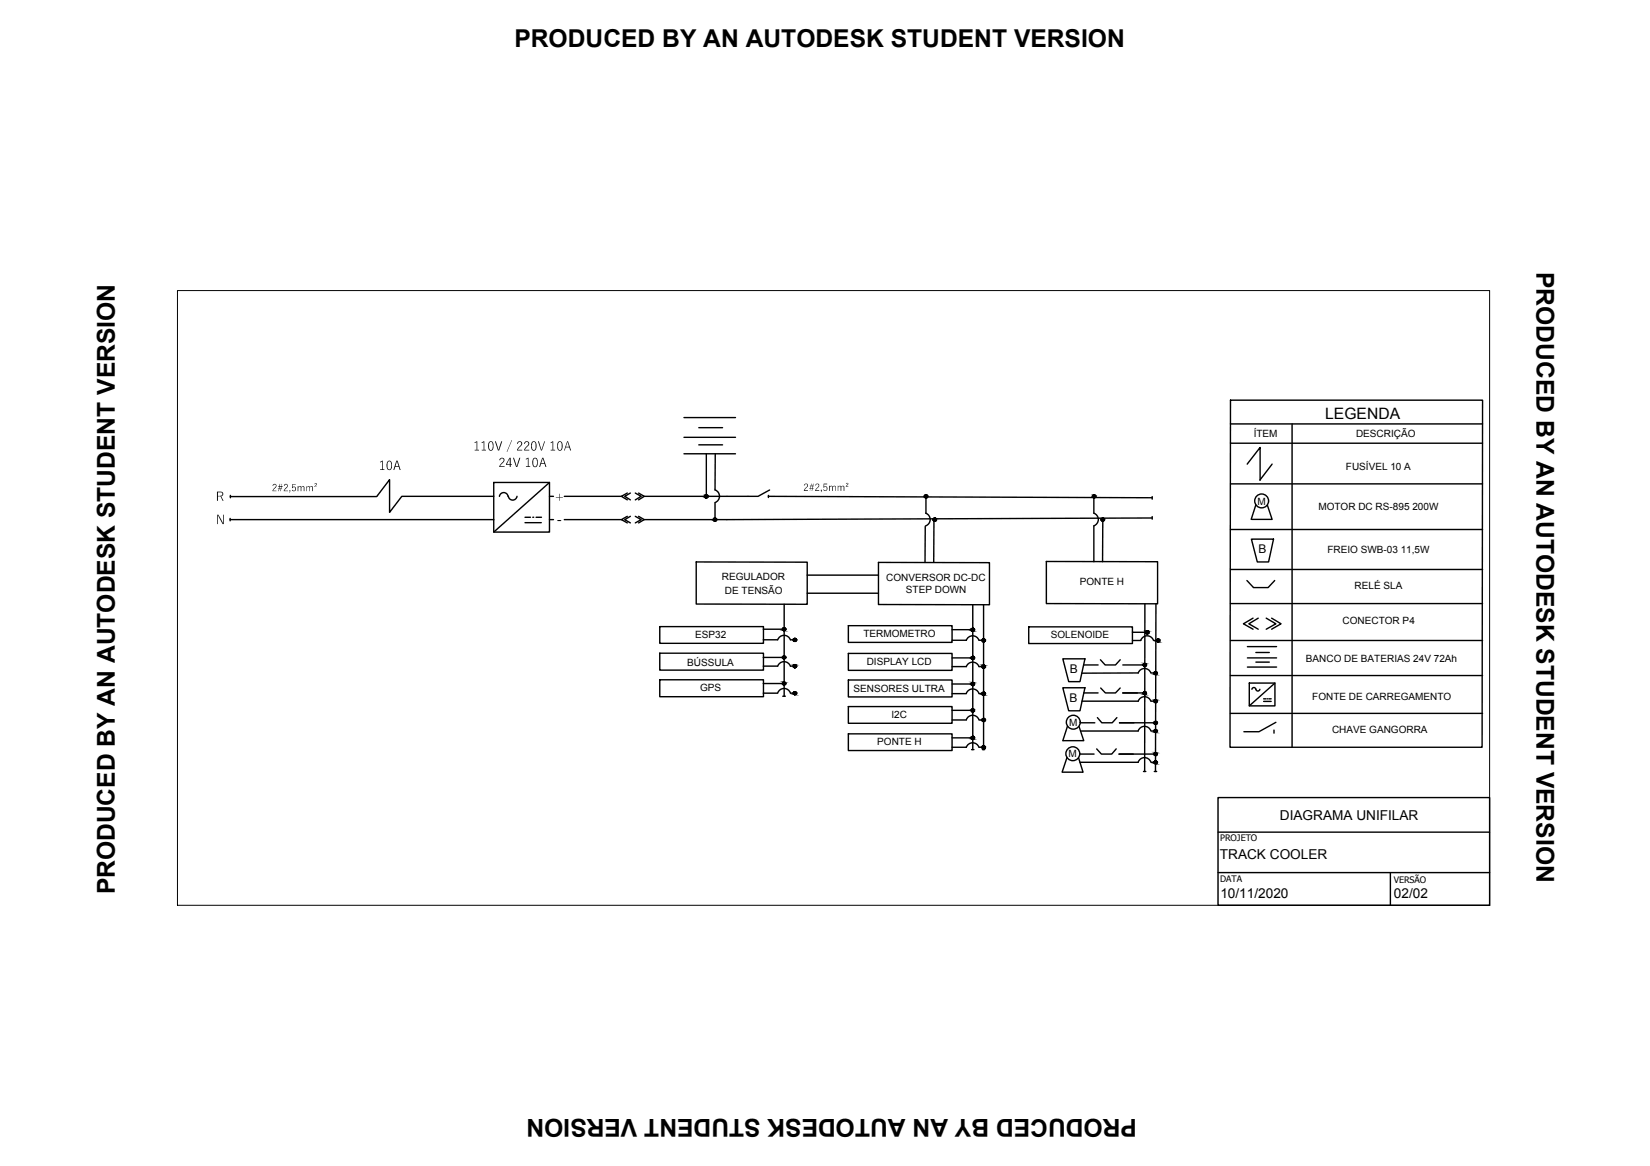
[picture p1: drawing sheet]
<svg xmlns="http://www.w3.org/2000/svg" width="297mm" height="210mm" viewBox="0 0 297 210" stroke-linecap="round" stroke-linejoin="round" font-family="sans-serif">
<!-- layer: 0 -->
<g fill="none" stroke="#000" stroke-width=".25">
<path d="M123.1 75.2h9.3M123.1 78.7h9.3M125.8 77h4.3M221.5 72h45.4l-.1 62.5h-45.4zM221.5 79.8h45.4M221.5 76.3h45.4M232.6 76.3v58.2M41.4 93.5h47.5M41.4 93.3v.5M41.5 89.4h26.3M41.5 89.2v.4M67.8 89.4l2.3-3.1v5.9l2.2-2.8h16.6"/>
<path d="M88.9 86.9h10v8.9h-10zM89.9 89.4a.78 .78 0 0 1 .8-.7 .78 .78 0 0 1 .8 .7M91.5 89.3a.78 .78 0 0 0 .8 .7 .78 .78 0 0 0 .8-.7M94.5 94.1h2.9M94.5 93.1h1M95.9 93.1h.2M96.5 93.1h1M98.9 93.5h.7M98.9 89.4h.7M98.9 86.9l-10 8.9M101.6 93.5h10.3M101.6 89.4h10.3"/>
<path d="M112.9 88.8l-1 .6 1 .6M112.9 92.9l-1 .6 1 .6M113.5 88.8l-1 .6 1 .6M113.5 92.9l-1 .6 1 .6M114.4 88.8l1 .6-1 .6M114.4 92.9l1 .6-1 .6M115 88.8l1 .6-1 .6M115 92.9l1 .6-1 .6M123.1 81.7h9.3M125.8 80.1h4.3M127.2 81.7v7.7M128.7 90.5v3"/>
<path d="M128.8 81.7l-.1 6.5a1.21 1.21 0 0 1 .8 1.1 1.21 1.21 0 0 1-.8 1.2M138.3 89.2v.4M138.3 89.4l69.1 .2M138.5 88.2l-2 1.2h-20.5M166.6 94.7l-.1 6.5M166.6 92.4a1.21 1.21 0 0 1 .9 1.1 1.21 1.21 0 0 1-.9 1.2M166.7 89.4v3M168.1 93.6v7.6M196.9 89.4v3a1.21 1.21 0 0 1 .8 1.1 1.21 1.21 0 0 1-.8 1.2M196.9 94.7v6.4M198.5 93.5v7.6M207.4 93.2l-91.4 .3"/>
<path d="M207.4 89.4v.5M207.4 93v.5M221.5 87.1h45.4M221.5 95.3h45.4M224.5 83.6l2.4-3.1v5.9l2.1-2.8M225.3 97.1h4l-.9 4.1h-2.1zM226.1 90.9l-.9 2.6M228.2 91l.8 2.5h-3.7M118.8 112.8h18.6v3h-18.6zM118.8 117.6h18.6v3h-18.6zM125.3 101.2h20v7.6l-20-.1zM137.4 113.3h3.8"/>
<path d="M137.4 118.3h3.8M137.4 115.2h2.6M137.4 119.9h2.6M140 115.2a1.21 1.21 0 0 1 1.1-.8 1.21 1.21 0 0 1 1.2 .8M140 119.9a1.21 1.21 0 0 1 1.1-.8 1.21 1.21 0 0 1 1.2 .8M141.2 108.8v16.5M142.3 115.2h.8M142.3 119.9h.8M145.3 106.8h12.8M145.3 103.5h12.8M152.7 117.6h18.7v3.1h-18.7zM152.7 112.6h18.7v3h-18.7z"/>
<path d="M158.1 101.2l20 .1v7.6l-20-.1zM171.4 113.4h3.7M171.4 118.4h3.7M171.4 115.3h2.6M175.1 108.9v26M177.1 115.3h-.9a1.21 1.21 0 0 0-1.1-.8 1.21 1.21 0 0 0-1.1 .8M177.1 108.9v26M185.2 112.8h18.7v3.1h-18.7zM188.4 101.1h20v7.6h-20zM191.3 118.6h4l-.9 4.1h-2zM195.1 119.7h2.6M198.1 118.8l.9 .9h1.8l.9-.9"/>
<path d="M202.1 119.7h4M203.9 115.3h1.5M203.9 113.8h2.6M205.4 115.3a1.21 1.21 0 0 1 1.1-.8 1.21 1.21 0 0 1 1.1 .8M206.1 108.7v30.2M207.7 115.3h.8M208.1 108.7l-.1 30.2M221.5 102.5h45.4M221.5 108.7h45.4M221.5 115.3h45.4M224.5 104.5l1.2 1.3h2.6l1.2-1.3M224.6 118.4h5.2"/>
<path d="M224.6 116.4h5.2M225.6 111.3l-1.8 1 1.8 1M226.1 119.2h2.4M226.1 117.5h2.4M226.5 111.3l-1.7 1 1.7 1M228 111.3l1.7 1-1.7 1M228.9 111.3l1.7 1-1.7 1M118.8 122.4h18.6v3h-18.6zM137.4 123h3.8M137.4 124.8h2.6M140 124.7a1.21 1.21 0 0 1 1.1-.8 1.21 1.21 0 0 1 1.2 .8M140.9 125.3h.5"/>
<path d="M142.3 124.8h.8M152.7 122.4h18.7v3.1h-18.7zM152.7 127.2h18.7v3h-18.7zM152.7 132.1h18.7v3h-18.7zM171.4 123.1h3.7M171.4 120h2.6M171.4 124.9h2.6M171.4 127.9h3.7M171.4 129.6h2.6M171.4 132.8h3.7M171.4 134.5h2.6M174 124.8a1.21 1.21 0 0 1 1.1-.8 1.21 1.21 0 0 1 1.1 .8"/>
<path d="M174 129.6a1.21 1.21 0 0 1 1.1-.8 1.21 1.21 0 0 1 1.1 .8M174.9 134.9h.4M176.3 124.9h.8M176.3 129.6h.8M176.9 134.9h.4M177.1 120h-.9a1.21 1.21 0 0 0-1.1-.8 1.21 1.21 0 0 0-1.1 .8M177.1 134.5h-.9a1.21 1.21 0 0 0-1.1-.8 1.21 1.21 0 0 0-1.1 .8M191.3 123.8h4l-.9 4.2h-2zM192.1 136.3l-.9 2.7M192.2 130.7l-.9 2.6M194.2 136.4l.8 2.6h-3.7M194.3 130.8l.8 2.5h-3.7"/>
<path d="M194.4 135.7h2.6M194.4 137.2h10.5M194.5 130.1h2.6M194.5 131.6h10.4M194.8 126.2h10.1a1.21 1.21 0 0 1 1.1-.8 1.21 1.21 0 0 1 1.2 .8M195.1 124.7h2.6M197.4 134.8l.9 .9h1.8l.8-.9M197.6 129.2l.8 .9h1.8l.9-.9M198.1 123.9l.9 .8h1.8l.9-.8M201.5 135.7h6.4M201.5 130.1h6.3M202.1 124.7h4"/>
<path d="M204.9 131.6a1.21 1.21 0 0 1 1.1-.8 1.21 1.21 0 0 1 1.2 .8M204.9 137.2a1.21 1.21 0 0 1 1.1-.8 1.21 1.21 0 0 1 1.2 .8M205.9 138.9h.4M207.2 121.1a1.21 1.21 0 0 0-1.2-.8 1.21 1.21 0 0 0-1.1 .8l-10.1 .1M207.2 121.1h.8M207.2 126.2h.8M207.2 131.6h.8M207.2 137.2h.8M207.8 138.9h.4M221.5 121.6h45.4M221.5 128.4h45.4M224.6 120.1h5.2"/>
<path d="M224.9 123h4.6v4.1h-4.6zM225.4 124.1a.36 .36 0 0 1 .3-.3 .36 .36 0 0 1 .4 .3M226.1 124.1a.36 .36 0 0 0 .3 .3 .36 .36 0 0 0 .4-.3M227.5 126.3h1.3M227.5 125.8h.4M228.1 125.8h.1M228.4 125.8h.4M229.3 131.4v.6M229.5 123l-4.6 4.1M229.7 130l-3.1 1.7h-2.7M219.3 143.6h48.9v19.4h-48.9zM219.3 149.8h48.9"/>
<path d="M219.3 157.1h48.9M250.3 157.1v5.9"/>
<circle cx="227.1" cy="90.2" r="1.25"/>
<circle cx="193.1" cy="135.7" r="1.25"/>
<circle cx="193.2" cy="130" r="1.25"/>
</g>
<g fill="#000">
<path d="M85.4 79.6l.5-.2v1.6h.3v.1h-.7v-.1h.3v-1.4l-.3 .2zM86.7 79.6l.5-.2v1.6h.3v.1h-.8v-.1h.4v-1.4l-.4 .2zM89.1 79.4h.2l.4 1.6 .5-1.6h.2l-.5 1.7h-.3zM92.1 79.2l-.9 2.2zM93.2 79.6l.2-.2h.4l.2 .2-.1 .6-.7 .8h.8v.1h-.9l.1-.5 .6-.5a.33 .33 0 0 0-.2-.5 .33 .33 0 0 0-.4 .3h-.1zM94.4 79.6l.2-.2h.4l.2 .2v.6l-.7 .8h.8v.1h-1l.1-.3 .7-.8a.31 .31 0 0 0-.1-.4 .31 .31 0 0 0-.4 .1l-.1 .2h-.2zM96.8 79.4h.2l.5 1.6 .5-1.6h.1l-.5 1.7h-.2zM99.1 79.6l.5-.2v1.6h.3v.1h-.8v-.1h.4v-1.4l-.4 .2zM39.1 92.7h.2l.8 1.5 .1-1.5h.1v1.6h-.2l-.8-1.5-.1 1.5h-.1zM49.1 87.2h.5a.46 .46 0 0 1 .2 .4 .46 .46 0 0 1-.4 .4l-.2 .3 .6 .1h-.7l.4-.7a.27 .27 0 0 0 .2-.3 .27 .27 0 0 0-.3-.2 .27 .27 0 0 0-.2 .3l-.1-.1zM51.2 87.2h.1a.39 .39 0 0 1 .5 .2 .39 .39 0 0 1-.3 .5l-.3 .4 .6 .1h-.7l.1-.3 .4-.4a.25 .25 0 0 0 0-.5 .25 .25 0 0 0-.4 .3l-.1-.1zM52.1 88.3h.2l-.1 .4z"/>
<path d="M52.6 87.2h.6h-.5v.5l.2-.1h.2l.2 .6-.4 .3-.3-.1v-.2l.1 .1a.27 .27 0 0 0 .4-.1 .27 .27 0 0 0 0-.4 .27 .27 0 0 0-.4 0l-.1 .1zM53.6 87.5l.1 .2a.27 .27 0 0 1 .3-.2 .27 .27 0 0 1 .3 .2 .28 .28 0 0 1 .3-.2 .28 .28 0 0 1 .2 .2v.7h-.1v-.6a.22 .22 0 0 0-.2-.2 .22 .22 0 0 0-.2 .2v.6h-.2v-.8l-.4 .1v.7h-.1zM55.1 87.5l.1 .2a.28 .28 0 0 1 .3-.2 .28 .28 0 0 1 .3 .2l.1-.1a.25 .25 0 0 1 .3-.1 .25 .25 0 0 1 .1 .2v.7h-.1v-.8l-.4 .1-.1 .7v-.6a.24 .24 0 0 0-.2-.2 .24 .24 0 0 0-.3 .2l-.1 .6zM56.6 87.1h.1a.22 .22 0 0 1 .4 0 .22 .22 0 0 1-.3 .3l-.1 .2 .4 .1h-.5l.2-.4a.14 .14 0 0 0 .2-.1 .14 .14 0 0 0-.1-.2 .14 .14 0 0 0-.2 .2zM68.4 83.1l.5-.2v1.6h.3v.1h-.8v-.1h.4v-1.4l-.3 .2zM89.9 82.6l.4-.2a.49 .49 0 0 1 .5 .4 .49 .49 0 0 1-.3 .6l-.5 .5h.8v.2h-.9l.2-.5 .5-.6a.32 .32 0 0 0-.2-.5 .32 .32 0 0 0-.4 .4l-.1-.1zM92.4 82.4h.1l.5 1.5 .5-1.5h.2l-.6 1.7h-.2zM94.7 82.6l.5-.2v1.5h.2v.2h-.7v-.2h.3v-1.3l-.3 .1zM100.1 89.5h.6v-.6v.6l.6 .1h-.6v.6v-.6zM144.8 87.2l.3-.1a.4 .4 0 0 1 .3 .3 .4 .4 0 0 1-.3 .5l-.2 .4h.5v.1h-.7l.1-.3 .4-.5a.25 .25 0 0 0 0-.4 .25 .25 0 0 0-.3 .2h-.2zM146.8 87.2l.3-.1a.4 .4 0 0 1 .4 .3 .4 .4 0 0 1-.4 .5l-.2 .4h.6v.1h-.7l.1-.4 .3-.3a.27 .27 0 0 0 .1-.5 .27 .27 0 0 0-.4 .2h-.1zM147.8 88.2h.1v.4z"/>
<path d="M148.3 87.1h.6v.1h-.5v.5a.39 .39 0 0 1 .5 .1 .39 .39 0 0 1-.1 .5 .39 .39 0 0 1-.6-.1l.1-.1a.3 .3 0 0 0 .5 .1 .3 .3 0 0 0-.1-.5l-.2-.1-.3 .2zM149.3 87.4h.1v.2a.31 .31 0 0 1 .3-.2 .31 .31 0 0 1 .2 .2 .26 .26 0 0 1 .3-.2 .26 .26 0 0 1 .2 .3v.7v-.7a.21 .21 0 0 0-.3-.2 .21 .21 0 0 0-.2 .2v.7h-.1v-.7a.21 .21 0 0 0-.2-.2 .21 .21 0 0 0-.2 .2v.7h-.1zM150.8 87.4l.1 .2a.28 .28 0 0 1 .3-.2 .28 .28 0 0 1 .3 .2v-.1a.26 .26 0 0 1 .3-.1 .26 .26 0 0 1 .2 .3v.7h-.1v-.7a.21 .21 0 0 0-.2-.2 .21 .21 0 0 0-.2 .2v.7h-.2v-.7a.21 .21 0 0 0-.2-.2 .21 .21 0 0 0-.2 .2l-.1 .7zM152.3 86.9a.25 .25 0 0 1 .4 .2 .25 .25 0 0 1-.2 .3l-.1 .1 .3 .1h-.4l.1-.2a.2 .2 0 0 0 .2-.2 .2 .2 0 0 0-.1-.2l-.2 .1z"/>
<path d="M88 79.6l.2-.1a.66 .66 0 0 1 .6 .3 .66 .66 0 0 1 0 .7v.4l-.2 .2h-.5l-.2-.6zM88.2 79.6l-.2 .3 .1 .8a.32 .32 0 0 0 .4 .3 .32 .32 0 0 0 .2-.5v-.5a.34 .34 0 0 0-.1-.4 .34 .34 0 0 0-.4 0z"/>
<path d="M95.7 79.7l.2-.3h.4l.2 .4v1l-.3 .3h-.3l-.2-.3zM96 79.6l-.2 .2v.9a.34 .34 0 0 0 .4 .3 .34 .34 0 0 0 .2-.5v-.6a.31 .31 0 0 0-.4-.3z"/>
<path d="M100.5 79.5l.5-.1 .2 .2 .1 .4-.1 .8a.48 .48 0 0 1-.6 .3 .48 .48 0 0 1-.3-.7v-.5zM100.7 79.6l-.3 .4 .1 .6a.3 .3 0 0 0 .3 .4 .3 .3 0 0 0 .3-.3v-.7a.38 .38 0 0 0-.4-.4z"/>
<path d="M102.1 79.4h.2l.5 1.7h-.2l-.1-.6h-.7l-.1 .6h-.2zM102.1 79.6l-.2 .8h.5z"/>
<path d="M39.1 88.5h.7a.42 .42 0 0 1 .4 .4 .42 .42 0 0 1-.4 .5l.4 .8h-.1l-.4-.8h-.5v.8h-.1zM39.2 88.6v.7h.5a.33 .33 0 0 0 .3-.4 .33 .33 0 0 0-.4-.3z"/>
<path d="M50.4 87.1v.4h.3l.1-.4-.1 .4h.2v.1h-.2l-.1 .4h.2h-.2l-.1 .4v-.4h-.2l-.2 .4 .1-.4h-.2h.2l.1-.4h-.2v-.1h.2zM50.4 87.6l-.1 .4h.2l.1-.4z"/>
<path d="M69.7 83.1l.5-.2 .3 .3 .1 1-.2 .3-.3 .2-.2-.1-.3-.4v-.6zM69.9 83.1l-.1 .3v.8a.32 .32 0 0 0 .4 .3 .32 .32 0 0 0 .2-.4v-.7a.33 .33 0 0 0-.5-.3z"/>
<path d="M71.4 82.9h.2l.5 1.7h-.1l-.2-.5h-.7l-.1 .5h-.2zM71.4 83l-.2 .9h.5z"/>
<path d="M91.7 82.4h.2v1.2h.2v.1h-.2v.4h-.1v-.4h-.7zM91.8 82.5l-.5 1.1h.5z"/>
<path d="M96 82.6l.2-.2 .5 .1 .1 .3-.1 1a.45 .45 0 0 1-.6 .3 .45 .45 0 0 1-.2-.6zM96.2 82.5l-.2 .4v.7a.31 .31 0 0 0 .4 .4 .31 .31 0 0 0 .2-.4v-.7a.33 .33 0 0 0-.4-.4z"/>
<path d="M97.6 82.4h.2l.6 1.7h-.2l-.2-.6h-.6l-.2 .6h-.1zM97.7 82.5l-.3 .9h.6z"/>
<path d="M146 87.1v.3h.3l.2-.3-.1 .3 .1 .1h-.1l-.1 .4 .2 .1h-.2l-.1 .4v-.4h-.3l-.1 .4 .1-.4h-.2l.2-.1 .1-.4-.2-.1h.2zM146 87.5v.4h.2l.1-.4z"/>
</g>
<g fill="#000" stroke="#000" stroke-width=".18">
<path d="M127.1 89.6h.1zM128.6 93.8h.2zM168.2 93.2h.1zM198.4 93.8h.2zM141 113.5h.3zM141 118.6h.3zM141.1 113h.1zM141.1 118.1h.1zM143 115.5h.2zM143 114.9h.2zM143 119.6h.2zM175 113.6h.2z"/>
<path d="M175 118.7h.2zM175.1 113.1h.1zM175.1 118.1h.1zM177 115.6h.2zM177.1 115h.1zM177 119.7h.2zM206 119.4h.1zM206.4 114.1h.3zM206.5 113.5h.1zM208.4 115.6h.2zM208.4 115h.2zM141 123.3h.3z"/>
<path d="M141.1 122.8h.1zM143 120.2h.2zM143 125h.2zM143 124.5h.2zM175 123.4h.2zM175 128.2h.2zM175 133.1h.2zM175.1 122.8h.1zM175.1 127.6h.1zM175.1 132.5h.1zM177 120.3h.2zM177 125.1h.2z"/>
<path d="M177 129.9h.2zM177 134.8h.2zM177 124.6h.2zM177 129.3h.2zM177.1 134.2l.1 .1zM206 120h.2zM206 125h.2zM206 124.5h.1zM207.9 121.4h.2zM207.9 126.5h.2zM207.9 130.4h.2zM207.9 131.9h.2z"/>
<path d="M207.9 136h.2zM207.9 137.5h.2zM208 120.9h.1zM208 125.9h.1zM208 129.8l.1 .1zM208 131.3h.1zM208 135.5h.1zM208 136.9h.1z"/>
<path d="M127.1 89.1h.1zM127.1 89.1h.1z"/>
<path d="M127.1 89.1h.2zM127 89.1h.3z"/>
<path d="M127 89.1h.3zM126.9 89.1h.4z"/>
<path d="M127 89.6h.3zM127 89.6h.2z"/>
<path d="M126.9 89.1l.5 .1zM126.9 89.1l.5 .1z"/>
<path d="M126.9 89.6h.4zM126.9 89.6h.4z"/>
<path d="M126.9 89.2h.5zM126.9 89.2h.5z"/>
<path d="M126.9 89.6h.5zM126.9 89.6h.4z"/>
<path d="M126.9 89.2l.5 .1zM126.9 89.2l.5 .1z"/>
<path d="M126.9 89.3h.6zM126.9 89.3h.6z"/>
<path d="M126.9 89.5h.5zM126.9 89.5h.5z"/>
<path d="M126.9 89.5h.5zM126.9 89.5l.5 .1z"/>
<path d="M126.9 89.3l.6 .1zM126.9 89.3l.6 .1z"/>
<path d="M126.9 89.4h.6zM126.9 89.4h.6z"/>
<path d="M126.9 89.4h.6zM126.9 89.4l.5 .1z"/>
<path d="M128.7 93.2h.1zM128.6 93.2h.2z"/>
<path d="M128.6 93.2l.2 .1zM128.6 93.2l.2 .1z"/>
<path d="M128.6 93.3h.3zM128.5 93.3h.4z"/>
<path d="M128.6 93.8h.2zM128.6 93.8h.2z"/>
<path d="M128.5 93.3h.4zM128.5 93.3h.4z"/>
<path d="M128.5 93.8h.4zM128.5 93.8h.4z"/>
<path d="M128.5 93.8h.4zM128.5 93.8h.3z"/>
<path d="M128.5 93.3l.5 .1zM128.5 93.3l.5 .1z"/>
<path d="M128.5 93.4h.5zM128.5 93.4h.5z"/>
<path d="M128.4 93.4l.6 .1zM128.4 93.4l.6 .1z"/>
<path d="M128.4 93.6l.6 .1zM128.4 93.6l.6 .1z"/>
<path d="M128.5 93.7h.5zM128.5 93.7l.4 .1z"/>
<path d="M128.4 93.5h.6zM128.4 93.5h.6z"/>
<path d="M128.4 93.5l.6 .1zM128.4 93.5l.6 .1z"/>
<path d="M128.4 93.6h.6zM128.4 93.6h.6z"/>
<path d="M166.7 89.1h.1zM166.6 89.1h.2z"/>
<path d="M166.6 89.1h.3zM166.6 89.1h.3z"/>
<path d="M166.6 89.6h.2zM166.6 89.6h.1z"/>
<path d="M166.6 89.1h.3zM166.6 89.1h.3z"/>
<path d="M166.6 89.6h.3zM166.6 89.6h.2z"/>
<path d="M166.5 89.1l.4 .1zM166.5 89.1l.4 .1z"/>
<path d="M166.5 89.6h.4zM166.5 89.6h.4z"/>
<path d="M166.5 89.2h.4zM166.5 89.2h.4z"/>
<path d="M166.4 89.2l.6 .1zM166.4 89.2l.6 .1z"/>
<path d="M166.4 89.5l.5 .1zM166.4 89.5l.5 .1z"/>
<path d="M166.5 89.6h.4zM166.5 89.6h.4z"/>
<path d="M166.4 89.3h.6zM166.4 89.3h.6z"/>
<path d="M166.4 89.3l.6 .1zM166.4 89.3l.6 .1z"/>
<path d="M166.4 89.4h.6zM166.4 89.4h.6z"/>
<path d="M166.4 89.4l.6 .1zM166.4 89.4l.6 .1z"/>
<path d="M166.4 89.5h.6zM166.4 89.5h.5z"/>
<path d="M168.2 93.2l.2 .1zM168.2 93.2l.2 .1z"/>
<path d="M168.2 93.8h.1zM168.2 93.8h.1z"/>
<path d="M168.1 93.3h.4zM168.1 93.3h.4z"/>
<path d="M168.1 93.8h.3zM168.1 93.8h.2z"/>
<path d="M168.1 93.3h.4zM168.1 93.3h.4z"/>
<path d="M168.1 93.8h.4zM168.1 93.8h.3z"/>
<path d="M168 93.3l.5 .1zM168 93.3l.5 .1z"/>
<path d="M168 93.4h.6zM168 93.4h.6z"/>
<path d="M168 93.7l.5 .1zM168 93.7l.5 .1z"/>
<path d="M168 93.8h.5zM168 93.8h.5z"/>
<path d="M168 93.4l.6 .1zM168 93.4l.6 .1h-.6z"/>
<path d="M168 93.5h.6zM168 93.5h.6z"/>
<path d="M168 93.5l.6 .1zM168 93.5l.6 .1z"/>
<path d="M168 93.6h.6zM168 93.6h.6z"/>
<path d="M168 93.6h.6zM168 93.6l.5 .1z"/>
<path d="M196.9 89.1h.1zM196.9 89.1h.1z"/>
<path d="M196.9 89.1h.2zM196.8 89.1h.3z"/>
<path d="M196.9 89.6h.1zM196.9 89.6h.1z"/>
<path d="M196.8 89.1h.3zM196.8 89.1h.3z"/>
<path d="M196.8 89.6h.3zM196.8 89.6h.2z"/>
<path d="M196.8 89.1l.4 .1zM196.8 89.1l.4 .1z"/>
<path d="M196.8 89.6h.3zM196.8 89.6h.3z"/>
<path d="M196.8 89.2h.4zM196.8 89.2h.4z"/>
<path d="M196.8 89.6h.4zM196.8 89.6h.3z"/>
<path d="M196.7 89.2l.5 .1zM196.7 89.3h.5z"/>
<path d="M196.7 89.3h.6zM196.7 89.3h.6z"/>
<path d="M196.7 89.5h.5zM196.7 89.5h.5z"/>
<path d="M196.7 89.5h.5zM196.7 89.5l.5 .1z"/>
<path d="M196.7 89.3l.6 .1zM196.7 89.3l.6 .1z"/>
<path d="M196.7 89.4h.6zM196.7 89.4h.6z"/>
<path d="M196.7 89.4h.6zM196.7 89.4l.5 .1z"/>
<path d="M198.5 93.2h.1zM198.4 93.2h.2z"/>
<path d="M198.4 93.2l.3 .1zM198.4 93.2l.3 .1z"/>
<path d="M198.4 93.3h.3zM198.4 93.3h.3z"/>
<path d="M198.4 93.8h.3zM198.4 93.8h.2z"/>
<path d="M198.4 93.3h.3zM198.4 93.3h.3z"/>
<path d="M198.4 93.8h.3zM198.4 93.8h.3z"/>
<path d="M198.3 93.3l.5 .1zM198.3 93.4h.5z"/>
<path d="M198.3 93.8h.4zM198.3 93.8h.4z"/>
<path d="M198.3 93.4h.5zM198.3 93.4h.5z"/>
<path d="M198.2 93.4l.6 .1zM198.2 93.4l.6 .1z"/>
<path d="M198.2 93.6l.6 .1zM198.2 93.6l.6 .1z"/>
<path d="M198.3 93.7h.5zM198.3 93.7l.4 .1z"/>
<path d="M198.2 93.5h.6zM198.2 93.5h.6z"/>
<path d="M198.2 93.5l.6 .1zM198.2 93.5l.6 .1z"/>
<path d="M198.2 93.6h.6zM198.2 93.6h.6z"/>
<path d="M141 113.5l.2 .1zM141.1 113.6h.1z"/>
<path d="M141 118.6h.2zM141.1 118.6h.1z"/>
<path d="M141.1 113h.2zM141 113h.3z"/>
<path d="M141.1 118.1h.2zM141 118.1h.3z"/>
<path d="M141 113h.3zM141 113h.3z"/>
<path d="M141 118.1h.3zM141 118.1h.3z"/>
<path d="M141 113l.3 .1zM141 113l.3 .1z"/>
<path d="M141 113.5h.3zM141 113.5h.3z"/>
<path d="M141 118.1h.3zM141 118.1h.3z"/>
<path d="M141 118.6h.3zM141 118.6h.3z"/>
<path d="M141 113.1h.4zM141 113.1h.4z"/>
<path d="M141 113.5h.3zM141 113.5h.3z"/>
<path d="M141 118.1l.4 .1zM141 118.1l.4 .1z"/>
<path d="M141 118.6h.3zM141 118.6h.3z"/>
<path d="M140.9 113.1h.5zM140.9 113.1h.5z"/>
<path d="M140.9 113.4h.5zM140.9 113.4l.4 .1z"/>
<path d="M140.9 118.2h.5zM140.9 118.2h.5z"/>
<path d="M140.9 118.5h.5zM140.9 118.5l.4 .1z"/>
<path d="M140.9 113.1l.5 .1zM140.9 113.1l.5 .1z"/>
<path d="M140.9 113.2h.6zM140.9 113.2h.6z"/>
<path d="M140.9 113.4h.5zM140.9 113.4h.5z"/>
<path d="M140.9 113.4h.5zM140.9 113.4h.5z"/>
<path d="M140.9 118.2l.5 .1zM140.9 118.2l.5 .1z"/>
<path d="M140.9 118.3h.6zM140.9 118.3h.6z"/>
<path d="M140.9 118.4l.5 .1zM140.9 118.4l.5 .1z"/>
<path d="M140.9 118.5h.5zM140.9 118.5h.5z"/>
<path d="M140.9 113.2l.6 .1zM140.9 113.2l.6 .1z"/>
<path d="M140.9 113.3h.6zM140.9 113.3l.5 .1z"/>
<path d="M140.9 118.3l.6 .1zM140.9 118.3l.6 .1z"/>
<path d="M140.9 118.4h.6zM140.9 118.4h.5z"/>
<path d="M143 115.5h.2zM143 115.5h.2z"/>
<path d="M143 114.9h.2zM143 114.9h.2z"/>
<path d="M143 119.6l.2 .1zM143 119.6l.2 .1z"/>
<path d="M143 114.9l.2 .1zM143 114.9l.2 .1z"/>
<path d="M143 119.7h.2zM142.9 119.7h.3z"/>
<path d="M142.9 115h.4zM142.9 115h.4z"/>
<path d="M142.9 115.4h.3zM142.9 115.4l.3 .1z"/>
<path d="M142.9 119.7h.4zM142.9 119.7h.4z"/>
<path d="M142.9 115h.4zM142.9 115h.4z"/>
<path d="M142.9 115.4h.4zM142.9 115.4h.3z"/>
<path d="M142.9 119.7h.4zM142.9 119.7h.4z"/>
<path d="M142.9 115h.5zM142.9 115h.5z"/>
<path d="M142.9 115.4h.4zM142.9 115.4h.4z"/>
<path d="M142.9 119.7l.5 .1zM142.9 119.7l.5 .1z"/>
<path d="M142.8 115l.6 .1zM142.8 115l.6 .1z"/>
<path d="M142.8 115.1l.6 .1zM142.8 115.1l.6 .1z"/>
<path d="M142.8 115.3h.6zM142.8 115.3h.6z"/>
<path d="M142.8 115.3h.6zM142.8 115.3l.5 .1z"/>
<path d="M142.8 119.8h.6zM142.8 119.8h.6z"/>
<path d="M142.8 119.8l.6 .1zM142.8 119.8l.6 .1z"/>
<path d="M142.8 115.2h.6zM142.8 115.2h.6z"/>
<path d="M142.8 115.2h.6zM142.8 115.2l.6 .1z"/>
<path d="M142.8 119.9l.6 .1zM142.8 119.9l.6 .1z"/>
<path d="M142.8 120h.6zM142.8 120h.6z"/>
<path d="M175 113.6l.2 .1zM175.1 113.7h.1z"/>
<path d="M175 118.7h.2zM175.1 118.7h.1z"/>
<path d="M175.1 113.1h.1zM175 113.1h.2z"/>
<path d="M175.1 118.1h.1zM175 118.1h.2z"/>
<path d="M175 113.1h.3zM175 113.1h.3z"/>
<path d="M175 118.1l.3 .1zM175 118.1l.3 .1z"/>
<path d="M175 113.1h.3zM174.9 113.1h.4z"/>
<path d="M175 113.6h.3zM175 113.6h.2z"/>
<path d="M175 118.2h.3zM174.9 118.2h.4z"/>
<path d="M175 118.7h.3zM175 118.7h.2z"/>
<path d="M174.9 113.1l.5 .1zM174.9 113.1l.5 .1z"/>
<path d="M174.9 113.6h.4zM174.9 113.6h.4z"/>
<path d="M174.9 118.2l.5 .1zM174.9 118.2l.5 .1z"/>
<path d="M174.9 118.6h.4zM174.9 118.6l.4 .1z"/>
<path d="M174.9 113.2h.5zM174.9 113.2h.5z"/>
<path d="M174.9 113.5h.5zM174.9 113.5l.4 .1z"/>
<path d="M174.9 118.3h.5zM174.9 118.3h.5z"/>
<path d="M174.9 118.6h.5zM174.9 118.6h.4z"/>
<path d="M174.9 113.2l.5 .1zM174.9 113.2l.5 .1z"/>
<path d="M174.8 113.3h.6zM174.8 113.3h.6z"/>
<path d="M174.8 113.3l.6 .1zM174.8 113.3l.6 .1z"/>
<path d="M174.8 113.4h.6zM174.8 113.4h.6z"/>
<path d="M174.8 113.4l.6 .1zM174.8 113.4l.6 .1z"/>
<path d="M174.9 113.5h.5zM174.9 113.5h.5z"/>
<path d="M174.9 118.3h.5zM174.9 118.3h.5z"/>
<path d="M174.8 118.3l.6 .1zM174.8 118.3l.6 .1z"/>
<path d="M174.8 118.4l.6 .1zM174.8 118.4l.6 .1z"/>
<path d="M174.8 118.5h.6zM174.8 118.5h.6z"/>
<path d="M174.8 118.5l.6 .1zM174.8 118.5l.6 .1z"/>
<path d="M174.9 118.6h.5zM174.9 118.6h.5z"/>
<path d="M177 115.6h.2zM177 115.6h.2z"/>
<path d="M177 115h.2zM177 115h.2z"/>
<path d="M177 119.7h.2zM177 119.7h.2z"/>
<path d="M177 115h.2zM177 115h.2z"/>
<path d="M177 119.7h.2zM176.9 119.7h.3z"/>
<path d="M176.9 115h.4zM176.9 115h.4z"/>
<path d="M176.9 115.5h.3zM176.9 115.5l.3 .1z"/>
<path d="M176.9 119.7l.4 .1zM176.9 119.8h.4z"/>
<path d="M176.9 115l.4 .1zM176.9 115l.4 .1z"/>
<path d="M176.9 115.5h.4zM176.9 115.5h.3z"/>
<path d="M176.9 119.8h.4zM176.9 119.8h.4z"/>
<path d="M176.9 115.1h.5zM176.9 115.1h.5z"/>
<path d="M176.9 115.5h.4zM176.9 115.5h.4z"/>
<path d="M176.9 119.8l.5 .1zM176.9 119.8l.5 .1z"/>
<path d="M176.8 115.1l.6 .1zM176.8 115.1l.6 .1h-.6z"/>
<path d="M176.8 115.2l.6 .1zM176.8 115.2l.6 .1z"/>
<path d="M176.8 115.3h.6zM176.8 115.3h.6z"/>
<path d="M176.8 115.3h.6zM176.8 115.3h.6z"/>
<path d="M176.8 115.3l.6 .1zM176.8 115.3l.6 .1z"/>
<path d="M176.8 115.4h.6zM176.8 115.4l.5 .1z"/>
<path d="M176.8 119.9h.6zM176.8 119.9h.6z"/>
<path d="M176.8 119.9l.6 .1zM176.8 119.9l.6 .1z"/>
<path d="M206 119.4l.2 .1zM206 119.4l.2 .1z"/>
<path d="M206 119.5h.2zM205.9 119.5h.3z"/>
<path d="M205.9 119.5h.4zM205.9 119.5h.4z"/>
<path d="M205.9 120h.3zM205.9 120h.3z"/>
<path d="M205.9 119.5h.4zM205.9 119.5h.4z"/>
<path d="M205.9 119.9h.4zM205.9 119.9l.3 .1z"/>
<path d="M205.9 119.5l.5 .1zM205.9 119.5l.5 .1z"/>
<path d="M205.9 119.9h.4zM205.9 119.9h.4z"/>
<path d="M205.8 119.6h.6zM205.8 119.6h.6z"/>
<path d="M205.8 119.6l.6 .1zM205.8 119.6l.6 .1z"/>
<path d="M205.8 119.7h.6zM205.8 119.7h.6z"/>
<path d="M205.8 119.7l.6 .1zM205.8 119.7l.6 .1z"/>
<path d="M205.8 119.8h.6zM205.8 119.8h.6z"/>
<path d="M205.8 119.8h.6zM205.8 119.8l.5 .1z"/>
<path d="M206.4 114.1h.2zM206.5 114.1h.1z"/>
<path d="M206.5 113.5l.2 .1zM206.5 113.5l.2 .1z"/>
<path d="M206.4 113.6h.3zM206.4 113.6h.3z"/>
<path d="M206.4 113.6h.3zM206.4 113.6h.3z"/>
<path d="M206.4 114.1h.3zM206.4 114.1h.3z"/>
<path d="M206.4 113.6l.4 .1zM206.4 113.6l.4 .1z"/>
<path d="M206.4 114.1h.3zM206.4 114.1h.3z"/>
<path d="M206.3 113.7h.5zM206.3 113.7h.5z"/>
<path d="M206.3 114h.5zM206.3 114l.4 .1z"/>
<path d="M206.3 113.7h.5zM206.3 113.7h.5z"/>
<path d="M206.3 113.7l.5 .1zM206.3 113.7l.5 .1h-.6z"/>
<path d="M206.2 113.8l.6 .1zM206.2 113.8l.6 .1z"/>
<path d="M206.2 113.9h.6zM206.2 113.9h.6z"/>
<path d="M206.3 113.9l.5 .1zM206.3 113.9l.5 .1z"/>
<path d="M206.3 114h.5zM206.3 114h.5z"/>
<path d="M208.4 115.6h.2zM208.4 115.6h.2z"/>
<path d="M208.4 115h.2zM208.4 115h.2z"/>
<path d="M208.4 115h.2zM208.4 115h.2z"/>
<path d="M208.4 115l.3 .1zM208.4 115l.3 .1z"/>
<path d="M208.4 115.6h.2zM208.4 115.6h.2z"/>
<path d="M208.3 115.1h.4zM208.3 115.1h.4z"/>
<path d="M208.3 115.5h.4zM208.3 115.5l.3 .1z"/>
<path d="M208.3 115.1l.5 .1zM208.3 115.1l.5 .1z"/>
<path d="M208.3 115.5h.4zM208.3 115.5h.4z"/>
<path d="M208.2 115.2h.6zM208.2 115.2h.6z"/>
<path d="M208.2 115.2l.6 .1zM208.2 115.2l.6 .1z"/>
<path d="M208.2 115.3h.6zM208.2 115.3h.6z"/>
<path d="M208.2 115.3l.6 .1zM208.2 115.3l.6 .1z"/>
<path d="M208.2 115.4h.6zM208.2 115.4h.6z"/>
<path d="M208.2 115.4h.6zM208.2 115.4l.5 .1z"/>
<path d="M141 123.3h.2zM141.1 123.3h.1z"/>
<path d="M141.1 122.8h.2zM141.1 122.8h.2z"/>
<path d="M141 122.8h.3zM141 122.8h.3z"/>
<path d="M141 122.8h.3zM141 122.8h.3z"/>
<path d="M141 123.3h.3zM141 123.3h.3z"/>
<path d="M141 122.8l.4 .1zM141 122.8l.4 .1z"/>
<path d="M141 123.3h.3zM141 123.3h.3z"/>
<path d="M140.9 122.9h.5zM140.9 122.9h.5z"/>
<path d="M140.9 123.2h.5zM140.9 123.2l.4 .1z"/>
<path d="M140.9 122.9l.5 .1zM140.9 122.9l.5 .1z"/>
<path d="M140.9 123h.6zM140.9 123h.6z"/>
<path d="M140.9 123.1l.5 .1zM140.9 123.1l.5 .1z"/>
<path d="M140.9 123.2h.5zM140.9 123.2h.5z"/>
<path d="M140.9 123l.6 .1zM140.9 123l.6 .1z"/>
<path d="M140.9 123.1h.6zM140.9 123.1h.5z"/>
<path d="M143 120.2h.2zM143 120.2h.2z"/>
<path d="M143 125l.2 .1zM143 125.1h.2z"/>
<path d="M143 124.5h.2zM143 124.5h.2z"/>
<path d="M143 124.5h.2zM143 124.5h.2z"/>
<path d="M142.9 120.2h.3zM142.9 120.2h.3z"/>
<path d="M142.9 124.5l.4 .1zM142.9 124.5l.4 .1z"/>
<path d="M142.9 125h.3zM142.9 125h.3z"/>
<path d="M142.9 120.2h.4zM142.9 120.2h.3z"/>
<path d="M142.9 124.6h.4zM142.9 124.6h.4z"/>
<path d="M142.9 125h.4zM142.9 125h.3z"/>
<path d="M142.9 120.1h.4zM142.9 120.1l.4 .1z"/>
<path d="M142.9 124.6l.5 .1zM142.8 124.7h.6z"/>
<path d="M142.9 125h.4zM142.9 125h.4z"/>
<path d="M142.8 120l.6 .1zM142.8 120l.6 .1z"/>
<path d="M142.8 120.1h.6zM142.8 120.1h.5z"/>
<path d="M142.8 124.7h.6zM142.8 124.7h.6z"/>
<path d="M142.8 124.7h.6zM142.8 124.7h.6z"/>
<path d="M142.8 124.9h.6zM142.8 124.9h.6z"/>
<path d="M142.8 124.9h.6zM142.8 124.9l.5 .1z"/>
<path d="M142.8 124.7l.6 .1zM142.8 124.7l.6 .1z"/>
<path d="M142.8 124.8h.6zM142.8 124.8l.6 .1z"/>
<path d="M175 123.4h.2zM175.1 123.4h.1z"/>
<path d="M175 128.2h.2zM175.1 128.2h.1z"/>
<path d="M175 133.1h.2zM175.1 133.1h.1z"/>
<path d="M175.1 122.8l.1 .1zM175.1 122.8l.1 .1z"/>
<path d="M175.1 127.6h.1zM175 127.6h.2z"/>
<path d="M175.1 132.5h.1zM175 132.5h.2z"/>
<path d="M175 122.9h.3zM175 122.9h.3z"/>
<path d="M175 127.6h.3zM175 127.6h.3z"/>
<path d="M175 132.5l.3 .1zM175 132.5l.3 .1z"/>
<path d="M175 122.9h.3zM174.9 122.9h.4z"/>
<path d="M175 123.4h.3zM175 123.4h.2z"/>
<path d="M175 127.6l.3 .1zM174.9 127.7h.4z"/>
<path d="M175 128.1h.3zM175 128.1l.2 .1z"/>
<path d="M175 132.6h.3zM174.9 132.6h.4z"/>
<path d="M175 133.1h.3zM175 133.1h.2z"/>
<path d="M174.9 122.9l.5 .1zM174.9 122.9l.5 .1z"/>
<path d="M174.9 123.3h.4zM174.9 123.3l.4 .1z"/>
<path d="M174.9 127.7h.5zM174.9 127.7h.5z"/>
<path d="M174.9 128.1h.4zM174.9 128.1h.4z"/>
<path d="M174.9 132.6l.5 .1zM174.9 132.6l.5 .1z"/>
<path d="M174.9 133h.4zM174.9 133l.4 .1z"/>
<path d="M174.9 123h.5zM174.9 123h.5z"/>
<path d="M174.9 123.3h.5zM174.9 123.3h.4z"/>
<path d="M174.9 127.7h.5zM174.9 127.7h.5z"/>
<path d="M174.9 128.1h.5zM174.9 128.1h.4z"/>
<path d="M174.9 132.7h.5zM174.9 132.7h.5z"/>
<path d="M174.9 133h.5zM174.9 133h.4z"/>
<path d="M174.9 123h.5zM174.9 123h.5z"/>
<path d="M174.8 123l.6 .1zM174.8 123l.6 .1z"/>
<path d="M174.8 123.1l.6 .1zM174.8 123.1l.6 .1z"/>
<path d="M174.8 123.2h.6zM174.8 123.2h.6z"/>
<path d="M174.8 123.2l.6 .1zM174.8 123.2l.6 .1z"/>
<path d="M174.9 123.3h.5zM174.9 123.3h.5z"/>
<path d="M174.9 127.7l.5 .1zM174.9 127.7l.5 .1h-.6z"/>
<path d="M174.8 127.8l.6 .1zM174.8 127.8l.6 .1z"/>
<path d="M174.8 127.9h.6zM174.8 127.9h.6z"/>
<path d="M174.8 127.9l.6 .1zM174.8 127.9l.6 .1z"/>
<path d="M174.8 128h.6zM174.8 128h.6z"/>
<path d="M174.9 128h.5zM174.9 128l.5 .1z"/>
<path d="M174.9 132.7h.5zM174.9 132.7h.5z"/>
<path d="M174.8 132.7l.6 .1zM174.8 132.7l.6 .1z"/>
<path d="M174.8 132.8h.6zM174.8 132.8h.6z"/>
<path d="M174.8 132.8l.6 .1zM174.8 132.8l.6 .1z"/>
<path d="M174.8 132.9l.6 .1zM174.8 132.9l.6 .1z"/>
<path d="M174.9 133h.5zM174.9 133h.5z"/>
<path d="M177 120.3h.2zM177 120.3h.2z"/>
<path d="M177 125.1l.2 .1zM177 125.2h.2z"/>
<path d="M177 129.9h.2zM177 129.9h.2z"/>
<path d="M177 134.8h.2zM177 134.8h.2z"/>
<path d="M177 124.6h.2zM177 124.6h.2z"/>
<path d="M177 129.3h.2zM177 129.3h.2z"/>
<path d="M177 134.3h.2zM177 134.3h.2z"/>
<path d="M177 124.6h.2zM177 124.6h.2z"/>
<path d="M177 129.3l.2 .1zM177 129.3l.2 .1z"/>
<path d="M177 134.3h.2zM176.9 134.3h.3z"/>
<path d="M176.9 120.3h.3zM176.9 120.3h.3z"/>
<path d="M176.9 124.6l.4 .1zM176.9 124.7h.4z"/>
<path d="M176.9 125.1h.3zM176.9 125.1h.3z"/>
<path d="M176.9 129.4h.4zM176.9 129.4h.4z"/>
<path d="M176.9 129.9h.3zM176.9 129.9h.3z"/>
<path d="M176.9 134.3h.4zM176.9 134.3h.4z"/>
<path d="M176.9 134.8h.3zM176.9 134.8h.3z"/>
<path d="M176.9 120.3h.4zM176.9 120.3h.3z"/>
<path d="M176.9 124.7h.4zM176.9 124.7h.4z"/>
<path d="M176.9 125.1h.4zM176.9 125.1h.3z"/>
<path d="M176.9 129.4h.4zM176.9 129.4h.4z"/>
<path d="M176.9 129.8h.4zM176.9 129.8l.3 .1z"/>
<path d="M176.9 134.3l.4 .1zM176.9 134.3l.4 .1z"/>
<path d="M176.9 134.8h.4zM176.9 134.8h.3z"/>
<path d="M176.9 120.2h.4zM176.9 120.2l.4 .1z"/>
<path d="M176.9 124.7h.5zM176.9 124.7h.5z"/>
<path d="M176.9 125h.4zM176.9 125l.4 .1z"/>
<path d="M176.9 129.4l.5 .1zM176.9 129.4l.5 .1z"/>
<path d="M176.9 129.8h.4zM176.9 129.8h.4z"/>
<path d="M176.9 134.4h.5zM176.9 134.4h.5z"/>
<path d="M176.9 134.7h.4zM176.9 134.7l.4 .1z"/>
<path d="M176.8 120h.6zM176.8 120h.6z"/>
<path d="M176.8 120l.6 .1zM176.8 120l.6 .1z"/>
<path d="M176.8 120.1l.6 .1zM176.8 120.1l.6 .1z"/>
<path d="M176.8 120.2h.6zM176.8 120.2h.5z"/>
<path d="M176.8 124.7l.6 .1zM176.8 124.8h.6z"/>
<path d="M176.8 124.8h.6zM176.8 124.8h.6z"/>
<path d="M176.8 124.8l.6 .1zM176.8 124.8l.6 .1z"/>
<path d="M176.8 124.9l.6 .1zM176.8 124.9l.6 .1z"/>
<path d="M176.8 125h.6zM176.8 125h.6z"/>
<path d="M176.8 125h.6zM176.8 125h.5z"/>
<path d="M176.8 129.5h.6zM176.8 129.5h.6z"/>
<path d="M176.8 129.5l.6 .1zM176.8 129.5l.6 .1z"/>
<path d="M176.8 129.6l.6 .1zM176.8 129.6l.6 .1z"/>
<path d="M176.8 129.7h.6zM176.8 129.7h.6z"/>
<path d="M176.8 129.7h.6zM176.8 129.7h.6z"/>
<path d="M176.8 129.7h.6zM176.8 129.7l.5 .1z"/>
<path d="M176.8 134.4l.6 .1zM176.8 134.4l.6 .1h-.6z"/>
<path d="M176.8 134.5h.6zM176.8 134.5h.6z"/>
<path d="M176.8 134.5l.6 .1zM176.8 134.5l.6 .1z"/>
<path d="M176.8 134.6h.6zM176.8 134.6h.6z"/>
<path d="M176.8 134.6l.6 .1zM176.8 134.6l.6 .1z"/>
<path d="M176.8 134.7h.6zM176.8 134.7h.5z"/>
<path d="M206 120h.1zM206 120h.1z"/>
<path d="M206 125l.1 .1zM206 125.1h.1z"/>
<path d="M206 124.5h.2zM206 124.5h.2z"/>
<path d="M206 124.5h.2zM206 124.5h.2z"/>
<path d="M205.9 124.5l.4 .1zM205.9 124.6h.4z"/>
<path d="M205.9 125h.3zM205.9 125h.3z"/>
<path d="M205.9 124.6h.4zM205.9 124.6h.4z"/>
<path d="M205.9 125h.4zM205.9 125h.3z"/>
<path d="M205.9 124.6l.5 .1zM205.9 124.6l.5 .1h-.6z"/>
<path d="M205.9 125h.4zM205.9 125h.4z"/>
<path d="M205.8 124.7h.6zM205.8 124.7h.6z"/>
<path d="M205.8 124.7h.6zM205.8 124.7h.6z"/>
<path d="M205.8 124.7l.6 .1zM205.8 124.7l.6 .1z"/>
<path d="M205.8 124.8l.6 .1zM205.8 124.8l.6 .1z"/>
<path d="M205.8 124.9h.6zM205.8 124.9h.6z"/>
<path d="M205.8 124.9h.6zM205.8 124.9l.5 .1z"/>
<path d="M207.9 121.4l.2 .1zM208 121.5h.1z"/>
<path d="M207.9 126.5h.2zM208 126.5h.1z"/>
<path d="M207.9 130.4h.2zM208 130.4h.1z"/>
<path d="M207.9 131.9h.2zM208 131.9h.1z"/>
<path d="M207.9 136h.2zM208 136h.1z"/>
<path d="M207.9 137.5h.2zM208 137.5h.1z"/>
<path d="M208 120.9h.1zM207.9 120.9h.2z"/>
<path d="M208 125.9l.1 .1zM208 125.9l.1 .1z"/>
<path d="M208 129.9h.1zM207.9 129.9h.2z"/>
<path d="M208 131.3h.1zM207.9 131.3h.2z"/>
<path d="M208 135.5h.1zM208 135.5h.1z"/>
<path d="M208 136.9h.1zM207.9 136.9h.2z"/>
<path d="M207.9 120.9h.3zM207.9 120.9h.3z"/>
<path d="M207.9 126h.3zM207.9 126h.3z"/>
<path d="M207.9 129.9h.3zM207.9 129.9h.3z"/>
<path d="M207.9 131.3h.3zM207.9 131.3h.3z"/>
<path d="M207.9 135.5h.3zM207.9 135.5h.3z"/>
<path d="M207.9 136.9l.3 .1zM207.9 136.9l.3 .1z"/>
<path d="M207.9 120.9h.3zM207.8 120.9h.4z"/>
<path d="M207.9 121.4h.3zM207.9 121.4h.2z"/>
<path d="M207.9 126h.3zM207.9 126h.3z"/>
<path d="M207.9 126.5h.3zM207.9 126.5h.2z"/>
<path d="M207.9 129.9h.3zM207.9 129.9h.3z"/>
<path d="M207.9 130.4h.3zM207.9 130.4h.2z"/>
<path d="M207.9 131.3l.3 .1zM207.9 131.3l.3 .1z"/>
<path d="M207.9 131.9h.3zM207.9 131.9h.2z"/>
<path d="M207.9 135.5h.3zM207.9 135.5h.3z"/>
<path d="M207.9 136h.3zM207.9 136h.2z"/>
<path d="M207.9 137h.3zM207.9 137h.3z"/>
<path d="M207.9 137.5h.3zM207.9 137.5h.2z"/>
<path d="M207.8 120.9l.5 .1zM207.8 120.9l.5 .1z"/>
<path d="M207.8 121.4h.4zM207.8 121.4h.4z"/>
<path d="M207.8 126l.5 .1zM207.8 126l.5 .1z"/>
<path d="M207.8 126.4h.4zM207.8 126.4l.4 .1z"/>
<path d="M207.8 129.9h.5zM207.8 129.9h.5z"/>
<path d="M207.8 130.4h.4zM207.8 130.4h.4z"/>
<path d="M207.8 131.4h.5zM207.8 131.4h.5z"/>
<path d="M207.8 131.8h.4zM207.8 131.8l.4 .1z"/>
<path d="M207.8 135.5l.5 .1zM207.8 135.5l.5 .1z"/>
<path d="M207.8 136h.4zM207.8 136h.4z"/>
<path d="M207.8 137l.5 .1zM207.8 137l.5 .1z"/>
<path d="M207.8 137.4h.4zM207.8 137.4l.4 .1z"/>
<path d="M207.8 121l.5 .1zM207.8 121l.5 .1h-.5z"/>
<path d="M207.8 121.4h.5zM207.8 121.4h.4z"/>
<path d="M207.8 126.1h.5zM207.8 126.1h.5z"/>
<path d="M207.8 126.4h.5zM207.8 126.4h.4z"/>
<path d="M207.8 129.9l.5 .1zM207.8 129.9l.5 .1z"/>
<path d="M207.8 130.3h.5zM207.8 130.3l.4 .1z"/>
<path d="M207.8 131.4l.5 .1zM207.8 131.4l.5 .1z"/>
<path d="M207.8 131.8h.5zM207.8 131.8h.4z"/>
<path d="M207.8 135.6h.5zM207.8 135.6h.5z"/>
<path d="M207.8 136h.5zM207.8 136h.4z"/>
<path d="M207.8 137.1h.5zM207.8 137.1h.5z"/>
<path d="M207.8 137.4h.5zM207.8 137.4h.4z"/>
<path d="M207.8 121.1h.5zM207.8 121.1h.5z"/>
<path d="M207.8 121.1h.5zM207.8 121.1h.5z"/>
<path d="M207.7 121.1l.6 .1zM207.7 121.1l.6 .1z"/>
<path d="M207.7 121.2l.6 .1zM207.7 121.2l.6 .1z"/>
<path d="M207.8 121.3h.5zM207.8 121.3h.5z"/>
<path d="M207.8 121.3h.5zM207.8 121.3l.5 .1z"/>
<path d="M207.8 126.1h.5zM207.8 126.1h.5z"/>
<path d="M207.8 126.1l.5 .1zM207.8 126.1l.5 .1h-.6z"/>
<path d="M207.7 126.2l.6 .1zM207.7 126.2l.6 .1z"/>
<path d="M207.7 126.3h.6zM207.7 126.3h.6z"/>
<path d="M207.8 126.3l.5 .1zM207.8 126.3l.5 .1z"/>
<path d="M207.8 126.4h.5zM207.8 126.4h.5z"/>
<path d="M207.8 130h.5zM207.8 130h.5z"/>
<path d="M207.8 130l.5 .1zM207.8 130l.5 .1h-.6z"/>
<path d="M207.7 130.1l.6 .1zM207.7 130.1l.6 .1z"/>
<path d="M207.7 130.2h.6zM207.7 130.2h.6z"/>
<path d="M207.8 130.2l.5 .1zM207.8 130.2l.5 .1z"/>
<path d="M207.8 130.3h.5zM207.8 130.3h.5z"/>
<path d="M207.8 131.5h.5zM207.8 131.5h.5z"/>
<path d="M207.8 131.5l.5 .1zM207.8 131.5l.5 .1z"/>
<path d="M207.7 131.6h.6zM207.7 131.6h.6z"/>
<path d="M207.7 131.6l.6 .1zM207.7 131.6l.6 .1z"/>
<path d="M207.8 131.7h.5zM207.8 131.7h.5z"/>
<path d="M207.8 131.7h.5zM207.8 131.7l.5 .1z"/>
<path d="M207.8 135.6l.5 .1zM207.8 135.6l.5 .1z"/>
<path d="M207.8 135.7h.5zM207.8 135.7h.5h-.6z"/>
<path d="M207.7 135.7l.6 .1zM207.7 135.7l.6 .1z"/>
<path d="M207.7 135.8h.6zM207.7 135.8h.6z"/>
<path d="M207.8 135.8l.5 .1zM207.8 135.8l.5 .1z"/>
<path d="M207.8 135.9h.5zM207.8 135.9l.5 .1z"/>
<path d="M207.8 137.1h.5zM207.8 137.1h.5z"/>
<path d="M207.8 137.1l.5 .1zM207.8 137.1l.5 .1z"/>
<path d="M207.7 137.2h.6zM207.7 137.2h.6z"/>
<path d="M207.7 137.2l.6 .1zM207.7 137.2l.6 .1z"/>
<path d="M207.8 137.3l.5 .1zM207.8 137.3l.5 .1z"/>
<path d="M207.8 137.4h.5zM207.8 137.4h.5z"/>
</g>
<path d="M31.9 52.3h236.3v110.7h-236.3z" fill="none" stroke="#000" stroke-width=".18"/>
<g font-size="4.4">
<text x="92.6" y="8.5">PRODUCED BY AN AUTODESK STUDENT VERSION</text>
<text x="276.6" y="49" transform="rotate(90 276.6 49)">PRODUCED BY AN AUTODESK STUDENT VERSION</text>
<text x="20.6" y="161" transform="rotate(-90 20.6 161)">PRODUCED BY AN AUTODESK STUDENT VERSION</text>
<text x="204.7" y="201.5" transform="rotate(180 204.7 201.5)">PRODUCED BY AN AUTODESK STUDENT VERSION</text>
</g>
<text font-size="2.8" x="238.6" y="75.5">LEGENDA</text>
<g font-size="2.5">
<text x="230.4" y="147.7">DIAGRAMA UNIFILAR</text>
<text x="219.6" y="154.7">TRACK COOLER</text>
<text x="219.7" y="161.6">10/11/2020</text>
<text x="250.9" y="161.6">02/02</text>
</g>
<text font-size="2.4" x="100.3" y="94.4">-</text>
<g font-size="2.2">
<text x="226.6" y="99.6">B</text>
<text x="192.6" y="121.1">B</text>
<text x="192.6" y="126.3">B</text>
</g>
<g font-size="1.8">
<text x="225.7" y="78.6">ÍTEM</text>
<text x="244.1" y="78.6">DESCRIÇÃO</text>
<text x="242.3" y="84.5">FUSÍVEL 10 A</text>
<text x="226.4" y="90.8">M</text>
<text x="237.3" y="91.8">MOTOR DC RS-895 200W</text>
<text x="239" y="99.5">FREIO SWB-03 11,5W</text>
<text x="129.9" y="104.5">REGULADOR</text>
<text x="130.5" y="106.9">DE TENSÃO</text>
<text x="159.5" y="104.5">CONVERSOR DC-DC</text>
<text x="163.1" y="106.8">STEP DOWN</text>
<text x="194.4" y="105.2">PONTE H</text>
<text x="243.9" y="106">RELÉ SLA</text>
<text x="241.7" y="112.3">CONECTOR P4</text>
<text x="123.7" y="120">BÚSSULA</text>
<text x="125.2" y="114.8">ESP32</text>
<text x="155.4" y="114.7">TERMOMETRO</text>
<text x="156" y="119.7">DISPLAY LCD</text>
<text x="189.2" y="114.9">SOLENOIDE</text>
<text x="235.1" y="119.2">BANCO DE BATERIAS 24V 72Ah</text>
<text x="126.1" y="124.4">GPS</text>
<text x="153.7" y="124.5">SENSORES ULTRA</text>
<text x="160.5" y="129.2">I2C</text>
<text x="192.5" y="130.7">M</text>
<text x="236.2" y="126.1">FONTE DE CARREGAMENTO</text>
<text x="239.8" y="131.9">CHAVE GANGORRA</text>
<text x="157.9" y="134.1">PONTE H</text>
<text x="192.3" y="136.3">M</text>
</g>
<g font-size="1.6">
<text x="219.7" y="151.4">PROJETO</text>
<text x="219.7" y="158.8">DATA</text>
<text x="250.9" y="158.9">VERSÃO</text>
</g>
</svg>
